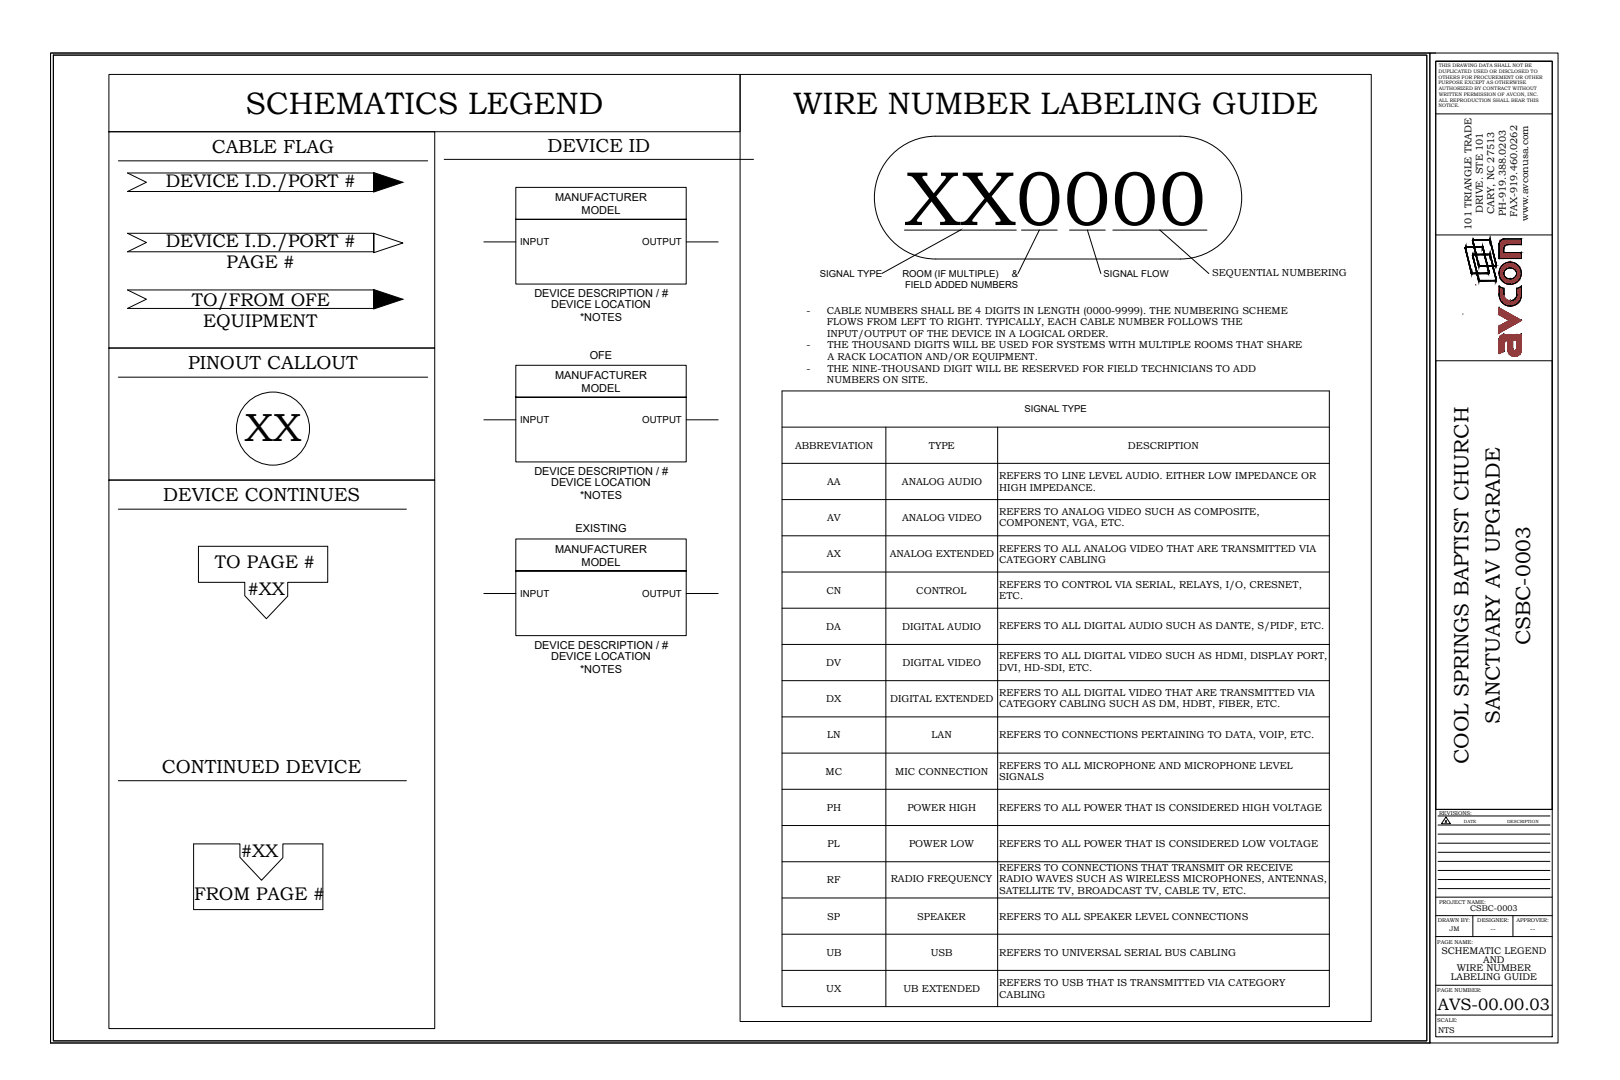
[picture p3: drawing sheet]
<svg xmlns="http://www.w3.org/2000/svg" width="914mm" height="610mm" viewBox="0 0 914 610" stroke-linecap="round" stroke-linejoin="round" font-family="sans-serif">
<!-- layer: 0 -->
<g fill="none" stroke="#000" stroke-width=".56">
<path d="M29 30h778v559h-778zM30 31h775v557h-775zM211 98v10M291 106h96v18h-96h96v36h-96zM211 132l16 5-16 6v-11v10M511 130h63M542 130l-44 24M577 130h20M587 130l-12 24M604 130h20M614 130l7 24M628 130h53"/>
<path d="M655 130l27 24M211 164v10M291 206h96v18h-96h96v37h-96zM273 237h18M387 237h18M441 221h309v347h-309zM441 241h309M500 241v327M563 241v327M441 262h309M441 282h309M112 308h73v21h-23v8l-12 12-12-13v-7h-26z"/>
<path d="M291 304h96v18h-96h96v37h-96zM441 302h309M273 335h18M387 335h18M441 323h309M441 343h309M441 364h309M441 384h309M441 405h309M441 425h309M441 446h309M109 476h26v8l13 13 12-13v-8h22v37h-73z"/>
<path d="M441 466h309M816 461l3 4h-5zM441 486h309M441 507h309M441 527h309M441 548h309"/>
<circle cx="154" cy="242" r="21"/>
</g>
<!-- layer: INDEX_BORD -->
<path d="M61 42h357v32h-357zM418 42h356v535h-356zM61 74h184v122h-184zM61 196h184v75h-184zM61 271h184v310h-184z" fill="none" stroke="#000" stroke-width=".56"/>
<!-- layer: AV-TEXT -->
<path d="M504 87a35 35 0 0 1 24-10h138a35 35 0 0 1 35 35 35 35 0 0 1-35 34h-138a35 35 0 0 1-32-21 35 35 0 0 1 8-38zM816 463l1 1M817 463l-1 1" fill="none" stroke="#000" stroke-width=".56"/>
<!-- layer: 0 -->
<path d="M211 97l16 6-16 5zM211 163l16 6-16 5z" fill="#000" stroke="#000" stroke-width=".56"/>
<!-- layer: AV-NOTE -->
<path d="M72 98h139v10h-139l11-5zM211 132h-139l11 5-11 5h139M211 132v10M72 164h139v10h-139l11-5z" fill="none" stroke="#000" stroke-width=".56"/>
<!-- layer: INDEX_TEXT -->
<path d="M67 91h174M251 90h174M67 213h174M67 287h162M67 441h162" fill="none" stroke="#000" stroke-width=".56"/>
<!-- layer: AV-CABLE-CNTRL -->
<g fill="none" stroke="#000" stroke-width=".56">
<path d="M273 137h18M387 137h18M828 139l-1 1M828 140h-1M828 140h.1M828 139h.1M828 139h9M828 140h9M831 136h.1M831 136l3 14M831 136l4 14M832 135l-1 1"/>
<path d="M832 136h-1M832 136h.1M832 135h.1M832 135h9M832 136h9M837 139v1M837 140h.1M837 139h.1M837 140l3 14M837 140l4 14M841 135v1M841 136h.1"/>
<path d="M841 135h.1M841 136l3 14M841 136l4 14M846 138h.1M859 138h-8l-2 1v1M859 138v-3v3M859 135h-10l-2 1-1 2M827 140h.1M827 140l3 14M827 140l4 14M830 154h1M830 154h.1"/>
<path d="M831 154h.1M831 154h9M831 144h.1M831 144l3 14M831 144l4 14M832 143l-1 1M832 144h-1M832 144h.1M832 144h9M834 158l1 1M834 150h1M834 158h.1"/>
<path d="M834 150h.1M835 158h.1M835 150h.1M835 159h.1M835 159h9M835 158h9M835 150h9M840 154h.1M841 154h.1M841 154h-1M841 143v1M841 144h.1"/>
<path d="M841 144l3 14M841 144l4 14M844 158h.1M844 159h.1M844 150h.1M845 158l-1 1M845 150h-1M845 158h.1M845 150h.1M846 146h13h-13M846 146v-8v8M846 154h.1"/>
<path d="M849 143h10v3v-3zM849 140v3v-3M849 143h.1M849 140h.1M849 154h.1M850 152a3 3 0 0 1 5 0 3 3 0 0 1-2 5 3 3 0 0 1-4-1 3 3 0 0 1 1-4zM852 148h.1M852 151h.1M852 158h.1M856 154h.1M859 154h.1M859 146h.1"/>
<path d="M859 143h.1M846 178l6 3-6-3M846 174l13 7-13-7M846 178h.1M846 174h.1M846 174v4M846 162h.1M846 162v5M846 162l3 1M846 167h.1M846 166a6 6 0 0 0 6 7M848 171h.1"/>
<path d="M849 163h.1M849 163v3M849 166a3 3 0 0 0 3 4M849 166h.1M849 166v-3l-3-1v5M850 169h.1M852 160h.1M852 170h.1M852 173h.1M855 169h.1M856 166a3 3 0 0 1-4 4M856 166h.1"/>
<path d="M856 166v-3l3-1v4M856 163h.1M856 163v3M857 171h.1M859 166a6 6 0 0 1-7 7M859 166h.1M859 162h.1M859 162l-3 1M859 162v4M846 192h.1M846 199h.1M846 199v-7v7"/>
<path d="M846 184l6-3-6 3v4M846 184v4l13-7-13 7M846 184h.1M846 188h.1M849 189l-2 1-1 2M849 189h.1M849 189h10M851 197a4 4 0 0 0 4 4 4 4 0 0 0 4-4M851 192l-2 1v5l-3 1M851 192v5v-5M852 181h.1M854 192h2v5a1.2 1.2 0 0 1-1 1 1.2 1.2 0 0 1-1-1z"/>
<path d="M859 189h.1M859 189v8v-8M859 181h.1"/>
<circle cx="852" cy="154" r="6"/>
</g>
<!-- layer: AV-BORDER -->
<g fill="none" stroke="#000" stroke-width=".56">
<path d="M807 30h72v559h-72zM810 30h-781v559h778M810 35h66v550h-66zM810 35h66v422h-66zM810 35h66M810 64h66M810 133h66M810 204h66v253h-66zM812 466h63M812 461h63M812 471h63M812 476h63"/>
<path d="M812 481h63M812 486h63M812 491h63M812 496h63M810 517h66M810 506h66M812 502h63M831 517v12M854 517v12M810 529h66M810 556h66M810 573h66"/>
</g>
<!-- layer: AV-CABLE-CNTRL -->
<g fill="#000" stroke="#000" stroke-width=".56">
<circle cx="827" cy="140" r=".1"/>
<circle cx="828" cy="139" r=".1"/>
<circle cx="831" cy="135" r=".1"/>
<circle cx="831" cy="136" r=".1"/>
<circle cx="832" cy="135" r=".1"/>
<circle cx="837" cy="140" r=".1"/>
<circle cx="841" cy="136" r=".1"/>
<circle cx="841" cy="135" r=".1"/>
<circle cx="847" cy="136" r=".1"/>
<circle cx="849" cy="135" r=".1"/>
<circle cx="849" cy="139" r=".1"/>
<circle cx="851" cy="138" r=".1"/>
<circle cx="859" cy="138" r=".1"/>
<circle cx="859" cy="135" r=".1"/>
<circle cx="831" cy="154" r=".1"/>
<circle cx="831" cy="144" r=".1"/>
<circle cx="832" cy="144" r=".1"/>
<circle cx="835" cy="150" r=".1"/>
<circle cx="835" cy="158" r=".1"/>
<circle cx="840" cy="154" r=".1"/>
<circle cx="841" cy="144" r=".1"/>
<circle cx="844" cy="158" r=".1"/>
<circle cx="844" cy="150" r=".1"/>
<circle cx="845" cy="150" r=".1"/>
<circle cx="845" cy="158" r=".1"/>
<circle cx="846" cy="146" r=".1"/>
<circle cx="849" cy="140" r=".1"/>
<circle cx="849" cy="143" r=".1"/>
<circle cx="849" cy="166" r=".1"/>
<circle cx="852" cy="173" r=".1"/>
<circle cx="856" cy="166" r=".1"/>
<circle cx="846" cy="199" r=".1"/>
<circle cx="847" cy="190" r=".1"/>
<circle cx="849" cy="198" r=".1"/>
<circle cx="849" cy="189" r=".1"/>
<circle cx="849" cy="194" r=".1"/>
<circle cx="849" cy="193" r=".1"/>
<circle cx="851" cy="197" r=".1"/>
<circle cx="851" cy="192" r=".1"/>
<circle cx="854" cy="197" r=".1"/>
<circle cx="854" cy="192" r=".1"/>
<circle cx="854" cy="198" r=".1"/>
<circle cx="855" cy="198" r=".1"/>
<circle cx="856" cy="192" r=".1"/>
<circle cx="856" cy="197" r=".1"/>
<circle cx="859" cy="197" r=".1"/>
<circle cx="853" cy="201" r=".1"/>
<circle cx="857" cy="201" r=".1"/>
</g>
<g fill="#ed1f24" stroke="#ed1f24" stroke-width=".56">
<path d="M846 154v1z"/>
<path d="M846 162v3z"/>
<path d="M859 154v1z"/>
<path d="M846 138v8zM846 138v8z"/>
<path d="M846 192v7zM846 192v7z"/>
<path d="M846 137v9zM846 137v9z"/>
<path d="M846 162v3zM846 162v5z"/>
<path d="M846 191v8zM846 191v8z"/>
<path d="M846 162v5zM846 162v5z"/>
<path d="M846 153v2zM846 153v3z"/>
<path d="M846 137v9zM846 137v9z"/>
<path d="M846 191v8zM846 191v8z"/>
<path d="M846 162v5zM846 162v6z"/>
<path d="M846 152v4zM846 152v4z"/>
<path d="M847 137l-1 9zM847 137l-1 9z"/>
<path d="M847 191l-1 8zM847 191l-1 8z"/>
<path d="M846 162v6zM847 162v7z"/>
<path d="M847 151l-1 5zM847 151v6z"/>
<path d="M847 136v10zM847 136v10z"/>
<path d="M847 190v9zM847 190v9z"/>
<path d="M847 162v7zM847 162v7z"/>
<path d="M847 136v10zM847 136v10z"/>
<path d="M847 151v6zM847 151v7z"/>
<path d="M847 190v9zM847 190v9z"/>
<path d="M847 162v7zM847 162v8z"/>
<path d="M847 136v10v-11zM847 135v11z"/>
<path d="M847 190v9v-10zM847 189v10z"/>
<path d="M848 150l-1 8zM848 150v8h-1z"/>
<path d="M847 162v8l1-8zM848 162v8h-1z"/>
<path d="M847 135v11l1-11zM848 135v11h-1z"/>
<path d="M847 189v10l1-10zM848 189v10h-1z"/>
<path d="M848 150v8zM848 150v9v-1z"/>
<path d="M848 162v8v-7zM848 163v8v-1z"/>
<path d="M848 135v11v-11zM848 135v11z"/>
<path d="M848 189v10v-10zM848 189v10z"/>
<path d="M848 150v9l1-10zM849 149v10h-1z"/>
<path d="M848 163v8l1-8zM849 163v8h-1z"/>
<path d="M848 135v11l1-11zM849 135v11h-1z"/>
<path d="M849 149v10zM849 149v10z"/>
<path d="M848 189v10l1-10zM849 189v9l-1 1z"/>
<path d="M849 135v5zM849 135v5z"/>
<path d="M849 149v5zM849 149v5z"/>
<path d="M849 154v5zM849 155v4z"/>
<path d="M849 189v5zM849 189v5z"/>
<path d="M849 163v8zM849 163v9z"/>
<path d="M849 163v9zM849 166v6zM849 166v6zM849 166v6z"/>
<path d="M849 166v6zM849 167v5z"/>
<path d="M849 135v5zM849 135v5z"/>
<path d="M849 149v5zM849 149v5z"/>
<path d="M849 155v4zM849 155v4z"/>
<path d="M849 189v5zM849 189v5z"/>
<path d="M849 167v5zM849 167v5z"/>
<path d="M849 149v4zM849 149v4z"/>
<path d="M849 155v4zM849 156v4z"/>
<path d="M849 135v5zM849 135v5z"/>
<path d="M849 189v5zM849 189v5z"/>
<path d="M849 167v5zM849 168v4z"/>
<path d="M849 149v4zM849 149v4z"/>
<path d="M849 156v4zM849 156v4z"/>
<path d="M849 168v4zM849 168v4z"/>
<path d="M849 135v4zM849 135v4z"/>
<path d="M849 189v4zM849 189v4z"/>
<path d="M849 168v4zM849 168v4z"/>
<path d="M849 149v4zM849 149v4z"/>
<path d="M849 156v4zM849 156v4z"/>
<path d="M849 135v4zM850 135l-1 4z"/>
<path d="M849 189v4zM850 189l-1 4z"/>
<path d="M849 168v4zM850 169v3z"/>
<path d="M849 149v4zM850 149l-1 4z"/>
<path d="M849 156v4zM850 156v4z"/>
<path d="M850 149v3zM850 149v3z"/>
<path d="M850 156v4zM850 157v3z"/>
<path d="M850 169v3zM850 169v3z"/>
<path d="M850 135v4zM850 135v4z"/>
<path d="M850 189v4zM850 189v4z"/>
<path d="M850 169v3zM850 169v3z"/>
<path d="M850 149v3v-4zM850 148v4z"/>
<path d="M850 157v3v-3zM850 157v3z"/>
<path d="M850 135v3zM850 135v3z"/>
<path d="M850 189v3zM850 189v3z"/>
<path d="M850 148v4zM850 148v4z"/>
<path d="M850 157v3zM850 157v3z"/>
<path d="M850 169v3zM850 169v3z"/>
<path d="M850 169v3zM850 169v3z"/>
<path d="M850 148v4zM851 148l-1 4z"/>
<path d="M850 157v3zM851 157v3z"/>
<path d="M850 135v3zM851 135l-1 3z"/>
<path d="M850 189v3zM851 189l-1 3z"/>
<path d="M850 169v3l1-2zM851 170v3l-1-1z"/>
<path d="M851 148v4v-4zM851 148v3v1z"/>
<path d="M851 157v3v-3zM851 157v3z"/>
<path d="M851 148v3zM851 148v3z"/>
<path d="M851 157v3zM851 157v3z"/>
<path d="M851 135v3v-3zM851 135v3z"/>
<path d="M851 170v3zM851 170v3z"/>
<path d="M851 189v3v-3zM851 189v3z"/>
<path d="M851 189v8zM851 189v9z"/>
<path d="M851 189v9zM851 189v9z"/>
<path d="M851 170v3zM851 170v3z"/>
<path d="M851 189v9zM851 189v10z"/>
<path d="M851 148v3l1-3zM852 148v3h-1z"/>
<path d="M851 157v3l1-3zM852 157v3h-1z"/>
<path d="M852 148v3zM852 148v3z"/>
<path d="M852 157v3zM852 157v3z"/>
<path d="M851 189v10zM852 189v10z"/>
<path d="M851 170v3zM852 170v3z"/>
<path d="M846 174v4l6-1zM846 178l6-1v4z"/>
<path d="M846 184v4l6-7zM852 181v4l-6 3z"/>
<path d="M852 177v4zM852 177v4z"/>
<path d="M852 181v4zM852 181v4z"/>
<path d="M852 170v3zM852 170v3z"/>
<path d="M852 189v10zM852 189v11z"/>
<path d="M852 148v3v-3zM852 148v3z"/>
<path d="M852 157v3v-2zM852 158v2z"/>
<path d="M852 148v3zM852 148v3z"/>
<path d="M852 158v2zM852 158v2z"/>
<path d="M852 189v11zM852 189v11z"/>
<path d="M852 170v3v-3zM852 170v3zM852 170v3zM852 170v3z"/>
<path d="M852 148v3zM853 148l-1 3z"/>
<path d="M852 158v2zM853 158l-1 2z"/>
<path d="M852 189v11l1-11zM853 189v12l-1-1z"/>
<path d="M852 170v3l1-3zM853 170v3h-1z"/>
<path d="M853 148v3v-3zM853 148v3z"/>
<path d="M853 158v2v-3zM853 157v3z"/>
<path d="M853 170v3zM853 170v3z"/>
<path d="M853 148v3zM853 148v3z"/>
<path d="M853 157v3zM853 157v3z"/>
<path d="M853 189v12v-12zM853 189v12z"/>
<path d="M853 170v3zM854 170l-1 3z"/>
<path d="M853 148v3l1-3zM854 148v3h-1z"/>
<path d="M853 157v3l1-3zM854 157v3h-1z"/>
<path d="M853 189v12l1-12zM854 189v12h-1z"/>
<path d="M854 197v4zM854 197v4z"/>
<path d="M854 148v3zM854 148v3z"/>
<path d="M854 157v3zM854 157v3z"/>
<path d="M854 197v4zM854 197v4z"/>
<path d="M854 197v4zM854 197v4z"/>
<path d="M854 170v3zM854 170v3z"/>
<path d="M854 197v4zM854 197v4z"/>
<path d="M854 170v3zM854 170v3z"/>
<path d="M854 197v4zM854 198v3z"/>
<path d="M854 198v3zM854 198v3z"/>
<path d="M854 148v3v-3zM854 148v4v-1z"/>
<path d="M854 157v3v-3zM854 157v3z"/>
<path d="M854 198v3zM854 198v3z"/>
<path d="M854 198v3zM854 198v3z"/>
<path d="M854 148v4zM854 148v4z"/>
<path d="M854 157v3zM854 157v3z"/>
<path d="M854 170v3v-4zM854 169v3v1z"/>
<path d="M854 169v3zM855 169l-1 3z"/>
<path d="M854 198v3zM855 198v3z"/>
<path d="M854 148v4zM855 148v4z"/>
<path d="M854 157v3zM855 157l-1 3z"/>
<path d="M855 198v3zM855 198v3z"/>
<path d="M855 198v3zM855 198v3z"/>
<path d="M855 169v3v-3zM855 169v3z"/>
<path d="M855 198v3zM855 198v3z"/>
<path d="M855 148v4v-3zM855 149v3z"/>
<path d="M855 157v3v-3zM855 157v3z"/>
<path d="M855 149v3zM855 149v3z"/>
<path d="M855 157v3zM855 156v4z"/>
<path d="M855 169v3zM855 169v3z"/>
<path d="M855 198v3zM855 198v3z"/>
<path d="M855 169v3zM855 169v3z"/>
<path d="M855 149v3zM855 149v4z"/>
<path d="M855 156v4zM855 156v4z"/>
<path d="M855 198v3zM855 198v3z"/>
<path d="M855 198v3zM855 198v3z"/>
<path d="M856 168l-1 4zM856 168l-1 4z"/>
<path d="M855 198v3zM856 198l-1 3z"/>
<path d="M855 149v4zM856 149v4z"/>
<path d="M856 156l-1 4zM856 156l-1 4z"/>
<path d="M856 149v4zM856 149v4z"/>
<path d="M856 156v4zM856 156v4z"/>
<path d="M856 198v3zM856 198v3z"/>
<path d="M856 168v4zM856 168v4z"/>
<path d="M856 168v4zM856 168v4z"/>
<path d="M856 149v4zM856 149v4z"/>
<path d="M856 155v5zM856 155v5z"/>
<path d="M856 197v4zM856 197v4z"/>
<path d="M856 197v4zM856 197v4z"/>
<path d="M856 197v4zM856 197v4z"/>
<path d="M856 149v4zM856 149v5z"/>
<path d="M856 155v4zM856 155v4z"/>
<path d="M856 167v5zM856 167v5z"/>
<path d="M856 149v5zM856 149v5z"/>
<path d="M856 154v5zM856 154v5z"/>
<path d="M856 197v4zM856 197v4z"/>
<path d="M854 189v3l2-3zM856 189v3h-2z"/>
<path d="M856 197v4zM856 197v4z"/>
<path d="M856 167v5zM856 167v5z"/>
<path d="M856 166v6zM856 166v6zM856 166v6zM856 166v6z"/>
<path d="M856 149v10zM856 149v10z"/>
<path d="M856 163v9zM856 163v9z"/>
<path d="M856 189v12v-12zM856 189v12z"/>
<path d="M856 149v10l1-9zM857 150v9h-1z"/>
<path d="M856 163v8l1-8zM857 163v8h-1z"/>
<path d="M856 189v12l1-12zM857 189v12h-1z"/>
<path d="M857 150v9v-9zM857 150v8v1z"/>
<path d="M857 163v8v-9zM857 162v8v1z"/>
<path d="M857 189v12v-12zM857 189v11v1z"/>
<path d="M857 150v8l1-7zM858 151l-1 7z"/>
<path d="M857 189v11zM858 189l-1 11z"/>
<path d="M857 162v8l1-8zM858 162l-1 8z"/>
<path d="M858 151v7zM858 151v7z"/>
<path d="M858 189v11zM858 189v11z"/>
<path d="M858 162v8zM858 162v8z"/>
<path d="M858 151v6zM858 152v5z"/>
<path d="M858 189v10zM858 189v10z"/>
<path d="M858 162v7zM858 162v7z"/>
<path d="M858 152v4zM859 153l-1 3z"/>
<path d="M858 189v10zM859 189l-1 10z"/>
<path d="M858 162v7zM859 162l-1 7z"/>
<path d="M859 153v3zM859 154v2z"/>
<path d="M859 189v9zM859 189v9z"/>
<path d="M851 135v3l8-3zM851 138l8-3v3z"/>
<path d="M852 177v8l7-4zM852 185l7-4z"/>
<path d="M859 189v9zM859 189v9z"/>
<path d="M849 143v3l10-3zM849 146l10-3v3z"/>
<path d="M859 162v6zM859 162v6z"/>
<path d="M859 162v5zM859 162v5z"/>
</g>
<path d="M826 178h.1M833 161h.1M849 166a3 3 0 0 0 3 4" fill="none" stroke="#ed1f24" stroke-width=".56"/>
<!-- layer: AV-TEXT -->
<g fill="#000" stroke="#000" stroke-width=".56">
<path d="M827 140v1zM832 138v1zM832 140v1zM837 139v1zM837 140v1zM841 135v1zM827 139v2zM831 153v1zM831 144v1zM833 142v2zM833 144v1zM834 153v1z"/>
<path d="M834 154v1zM835 157v1zM835 149v1zM835 158v1zM838 142v2zM838 144v1zM839 149v1zM839 150l1 1zM840 153v1zM841 154h-1zM841 144v1zM842 149v1z"/>
<path d="M843 150v1zM845 157v1zM845 149v1z"/>
<path d="M827 140v1zM827 140v1z"/>
<path d="M827 140v1zM827 139v2zM827 139v2z"/>
<path d="M827 139v1zM827 139v1z"/>
<path d="M827 140v1zM827 140v1z"/>
<path d="M827 139v1zM827 139v1z"/>
<path d="M827 139v1zM827 139v1z"/>
<path d="M827 139v1zM827 139v1z"/>
<path d="M828 139h4zM828 140l4-1z"/>
<path d="M831 135v1zM831 135v1z"/>
<path d="M831 135v1zM831 135v2z"/>
<path d="M831 135v2zM831 135v2z"/>
<path d="M831 135v2zM831 135v2z"/>
<path d="M831 135v1zM831 135v1z"/>
<path d="M831 136v1zM831 136v1z"/>
<path d="M831 136v1zM831 136v1z"/>
<path d="M831 135v1zM831 135v1z"/>
<path d="M831 136l1 2zM831 137l1 2z"/>
<path d="M831 135v1zM831 135v1z"/>
<path d="M831 135v1zM831 135v1z"/>
<path d="M832 135h9zM832 136l9-1z"/>
<path d="M832 138v1zM832 138v1z"/>
<path d="M832 140v1zM832 140v1z"/>
<path d="M832 140l1 2zM832 141l1 3z"/>
<path d="M832 139h5zM832 140l5-1z"/>
<path d="M837 139v1zM837 139v1z"/>
<path d="M837 139v1zM837 139v1z"/>
<path d="M837 140v1zM837 140v1z"/>
<path d="M837 140v1zM837 140v1z"/>
<path d="M837 140l1 2zM837 141l1 3z"/>
<path d="M841 135v1zM841 135v1z"/>
<path d="M841 135v1zM841 135v1z"/>
<path d="M841 135v1zM841 135v1z"/>
<path d="M841 135v1zM841 136v1z"/>
<path d="M841 136v1zM841 136v1z"/>
<path d="M841 136v1zM841 136v1z"/>
<path d="M841 136l3 12zM841 137l3 13z"/>
<path d="M827 140v1zM827 140v1z"/>
<path d="M827 140l3 13zM827 141l3 13z"/>
<path d="M830 153v1zM830 153v1z"/>
<path d="M830 153v1zM830 153v1z"/>
<path d="M830 153v1zM831 153v1z"/>
<path d="M831 154h3zM831 154h3z"/>
<path d="M831 144v1zM831 144v1z"/>
<path d="M831 144v1zM831 144v1z"/>
<path d="M831 144v1zM831 144v1z"/>
<path d="M831 144v1zM831 144v1z"/>
<path d="M831 144l3 9zM831 145l3 9z"/>
<path d="M832 144h1zM832 144h1z"/>
<path d="M833 143v1zM833 143v1z"/>
<path d="M833 144v1zM833 144v1z"/>
<path d="M833 144l1 5zM833 145l1 5z"/>
<path d="M833 144h5zM833 144h5z"/>
<path d="M834 153v1zM834 153v1z"/>
<path d="M834 154v1zM834 154v2z"/>
<path d="M834 154v3zM834 156v2z"/>
<path d="M834 149v1zM835 149v1z"/>
<path d="M834 157v1zM835 157v1z"/>
<path d="M834 154h6zM834 154h6z"/>
<path d="M835 149v1zM835 149v1z"/>
<path d="M835 157v1zM835 157v1z"/>
<path d="M835 149v1zM835 149v1z"/>
<path d="M835 158v1zM835 158v1z"/>
<path d="M835 150h3zM835 150h3z"/>
<path d="M835 158h9zM835 159l9-1z"/>
<path d="M838 143v1zM838 143v1z"/>
<path d="M838 144v1zM838 144v1z"/>
<path d="M838 144h1zM838 144h1z"/>
<path d="M838 144l1 5zM838 145l1 5z"/>
<path d="M838 150h1zM838 150h1z"/>
<path d="M839 149v1zM839 149l1 1z"/>
<path d="M839 144h2zM839 144h2z"/>
<path d="M840 150v1zM840 150v2z"/>
<path d="M840 150v2zM840 151v2z"/>
<path d="M840 151v2zM840 153v1z"/>
<path d="M840 150h1zM840 150h1z"/>
<path d="M840 153v1zM840 153v1z"/>
<path d="M840 153v1zM840 153v1z"/>
<path d="M840 153v1zM840 153v1z"/>
<path d="M840 153v1zM840 153v1z"/>
<path d="M840 153v1zM840 153v1z"/>
<path d="M841 144v1zM841 144v1z"/>
<path d="M841 144v1zM841 144v1z"/>
<path d="M841 144v1zM841 144v1z"/>
<path d="M841 144l1 5zM841 145l1 5z"/>
<path d="M841 150h1zM841 150h1z"/>
<path d="M843 149l-1 1zM843 149v1z"/>
<path d="M843 150v1zM843 150v2z"/>
<path d="M843 150h1zM843 150h1z"/>
<path d="M843 150l1 7zM843 152l1 6z"/>
<path d="M844 158v1zM844 158v1z"/>
<path d="M844 158v1zM844 158v1z"/>
<path d="M844 148v2zM844 148v2z"/>
<path d="M844 157v1zM844 157v1z"/>
<path d="M844 158v1zM844 158v1z"/>
<path d="M844 148v2zM844 148v2z"/>
<path d="M844 157v1zM844 157v1z"/>
<path d="M844 148v2zM844 148v2z"/>
<path d="M844 157v1zM844 157v1z"/>
<path d="M844 148v2zM844 149v1z"/>
<path d="M844 157v1zM844 157v1z"/>
<path d="M844 149v1zM845 149l-1 1z"/>
<path d="M844 157v1zM845 157l-1 1z"/>
<path d="M845 149v1zM845 149v1z"/>
</g>
<text font-size="43.4" x="511" y="127">XX0000</text>
<text font-size="22.1" x="138" y="249">XX</text>
<g font-size="17.4">
<text x="139" y="64">SCHEMATICS LEGEND</text>
<text x="448" y="64">WIRE NUMBER LABELING GUIDE</text>
</g>
<g font-size="11.7">
<text x="864" y="364" transform="rotate(-90 864 364)">CSBC-0003</text>
<text x="847" y="409" transform="rotate(-90 847 409)">SANCTUARY AV UPGRADE</text>
<text x="829" y="431" transform="rotate(-90 829 431)">COOL SPRINGS BAPTIST CHURCH</text>
</g>
<g font-size="10.6">
<text x="120" y="86">CABLE FLAG</text>
<text x="309" y="86">DEVICE ID</text>
<text x="106" y="208">PINOUT CALLOUT</text>
<text x="92" y="283">DEVICE CONTINUES</text>
<text x="91" y="436">CONTINUED DEVICE</text>
</g>
<g font-size="10.3">
<text x="94" y="105">DEVICE I.D./PORT #</text>
<text x="94" y="139">DEVICE I.D./PORT #</text>
<text x="128" y="151">PAGE #</text>
<text x="108" y="173">TO/FROM OFE</text>
<text x="115" y="185">EQUIPMENT</text>
<text x="121" y="321">TO PAGE #</text>
<text x="140" y="336">#XX</text>
<text x="136" y="484">#XX</text>
<text x="110" y="508">FROM PAGE #</text>
</g>
<text font-size="9.3" x="812" y="570">AVS-00.00.03</text>
<g font-size="6.2">
<text x="313" y="114">MANUFACTURER</text>
<text x="328" y="121">MODEL</text>
<text x="302" y="168">DEVICE DESCRIPTION / #</text>
<text x="311" y="174">DEVICE LOCATION</text>
<text x="327" y="181">*NOTES</text>
<text x="333" y="202">OFE</text>
<text x="313" y="214">MANUFACTURER</text>
<text x="328" y="221">MODEL</text>
<text x="302" y="268">DEVICE DESCRIPTION / #</text>
<text x="311" y="274">DEVICE LOCATION</text>
<text x="327" y="282">*NOTES</text>
<text x="325" y="300">EXISTING</text>
<text x="313" y="312">MANUFACTURER</text>
<text x="328" y="319">MODEL</text>
<text x="302" y="366">DEVICE DESCRIPTION / #</text>
<text x="311" y="372">DEVICE LOCATION</text>
<text x="327" y="380">*NOTES</text>
</g>
<g font-size="5.6">
<text x="837" y="120" transform="rotate(-90 837 120)">DRIVE. STE 101</text>
<text x="843" y="121" transform="rotate(-90 843 121)">CARY, NC 27513</text>
<text x="850" y="122" transform="rotate(-90 850 122)">PH-919.388.0203</text>
<text x="856" y="123" transform="rotate(-90 856 123)">FAX-919.460.0262</text>
<text x="863" y="125" transform="rotate(-90 863 125)">www.avconusa.com</text>
<text x="830" y="130" transform="rotate(-90 830 130)">101 TRIANGLE TRADE</text>
<text x="684" y="156">SEQUENTIAL NUMBERING</text>
<text x="455" y="177">-</text>
<text x="467" y="177">CABLE NUMBERS SHALL BE 4 DIGITS IN LENGTH (0000-9999). THE NUMBERING SCHEME</text>
<text x="467" y="183">FLOWS FROM LEFT TO RIGHT. TYPICALLY, EACH CABLE NUMBER FOLLOWS THE</text>
<text x="467" y="190">INPUT/OUTPUT OF THE DEVICE IN A LOGICAL ORDER.</text>
<text x="455" y="197">-</text>
<text x="467" y="197">THE THOUSAND DIGITS WILL BE USED FOR SYSTEMS WITH MULTIPLE ROOMS THAT SHARE</text>
<text x="467" y="203">A RACK LOCATION AND/OR EQUIPMENT.</text>
<text x="455" y="210">-</text>
<text x="467" y="210">THE NINE-THOUSAND DIGIT WILL BE RESERVED FOR FIELD TECHNICIANS TO ADD</text>
<text x="467" y="216">NUMBERS ON SITE.</text>
<text x="449" y="253">ABBREVIATION</text>
<text x="524" y="253">TYPE</text>
<text x="637" y="253">DESCRIPTION</text>
<text x="467" y="274">AA</text>
<text x="509" y="274">ANALOG AUDIO</text>
<text x="564" y="270">REFERS TO LINE LEVEL AUDIO. EITHER LOW IMPEDANCE OR</text>
<text x="564" y="277">HIGH IMPEDANCE.</text>
<text x="564" y="290">REFERS TO ANALOG VIDEO SUCH AS COMPOSITE,</text>
<text x="467" y="294">AV</text>
<text x="509" y="294">ANALOG VIDEO</text>
<text x="564" y="297">COMPONENT, VGA, ETC.</text>
<text x="564" y="311">REFERS TO ALL ANALOG VIDEO THAT ARE TRANSMITTED VIA</text>
<text x="467" y="315">AX</text>
<text x="502" y="315">ANALOG EXTENDED</text>
<text x="564" y="318">CATEGORY CABLING</text>
<text x="466" y="335">CN</text>
<text x="517" y="335">CONTROL</text>
<text x="564" y="332">REFERS TO CONTROL VIA SERIAL, RELAYS, I/O, CRESNET,</text>
<text x="564" y="338">ETC.</text>
<text x="466" y="355">DA</text>
<text x="509" y="355">DIGITAL AUDIO</text>
<text x="564" y="355">REFERS TO ALL DIGITAL AUDIO SUCH AS DANTE, S/PIDF, ETC.</text>
<text x="466" y="376">DV</text>
<text x="509" y="376">DIGITAL VIDEO</text>
<text x="564" y="372">REFERS TO ALL DIGITAL VIDEO SUCH AS HDMI, DISPLAY PORT,</text>
<text x="564" y="379">DVI, HD-SDI, ETC.</text>
<text x="564" y="393">REFERS TO ALL DIGITAL VIDEO THAT ARE TRANSMITTED VIA</text>
<text x="466" y="396">DX</text>
<text x="502" y="396">DIGITAL EXTENDED</text>
<text x="564" y="399">CATEGORY CABLING SUCH AS DM, HDBT, FIBER, ETC.</text>
<text x="467" y="417">LN</text>
<text x="526" y="417">LAN</text>
<text x="564" y="416">REFERS TO CONNECTIONS PERTAINING TO DATA, VOIP, ETC.</text>
<text x="466" y="437">MC</text>
<text x="505" y="437">MIC CONNECTION</text>
<text x="564" y="434">REFERS TO ALL MICROPHONE AND MICROPHONE LEVEL</text>
<text x="564" y="440">SIGNALS</text>
<text x="467" y="458">PH</text>
<text x="512" y="458">POWER HIGH</text>
<text x="564" y="458">REFERS TO ALL POWER THAT IS CONSIDERED HIGH VOLTAGE</text>
<text x="467" y="478">PL</text>
<text x="513" y="478">POWER LOW</text>
<text x="564" y="478">REFERS TO ALL POWER THAT IS CONSIDERED LOW VOLTAGE</text>
<text x="564" y="492">REFERS TO CONNECTIONS THAT TRANSMIT OR RECEIVE</text>
<text x="467" y="499">RF</text>
<text x="503" y="498">RADIO FREQUENCY</text>
<text x="564" y="498">RADIO WAVES SUCH AS WIRELESS MICROPHONES, ANTENNAS,</text>
<text x="564" y="505">SATELLITE TV, BROADCAST TV, CABLE TV, ETC.</text>
<text x="467" y="519">SP</text>
<text x="518" y="519">SPEAKER</text>
<text x="564" y="519">REFERS TO ALL SPEAKER LEVEL CONNECTIONS</text>
<text x="466" y="539">UB</text>
<text x="525" y="539">USB</text>
<text x="564" y="539">REFERS TO UNIVERSAL SERIAL BUS CABLING</text>
<text x="564" y="557">REFERS TO USB THAT IS TRANSMITTED VIA CATEGORY</text>
<text x="466" y="560">UX</text>
<text x="510" y="560">UB EXTENDED</text>
<text x="564" y="563">CABLING</text>
</g>
<g font-size="5.5">
<text x="294" y="138">INPUT</text>
<text x="362" y="138">OUTPUT</text>
<text x="294" y="239">INPUT</text>
<text x="362" y="239">OUTPUT</text>
<text x="294" y="337">INPUT</text>
<text x="362" y="337">OUTPUT</text>
</g>
<g font-size="5.4">
<text x="463" y="156">SIGNAL TYPE</text>
<text x="509" y="156">ROOM (IF MULTIPLE)</text>
<text x="571" y="156">&amp;</text>
<text x="623" y="156">SIGNAL FLOW</text>
<text x="511" y="163">FIELD ADDED NUMBERS</text>
<text x="578" y="233">SIGNAL TYPE</text>
<text x="814" y="538">SCHEMATIC LEGEND</text>
<text x="837" y="543">AND</text>
<text x="822" y="548">WIRE NUMBER</text>
<text x="819" y="553">LABELING GUIDE</text>
</g>
<g font-size="4.7">
<text x="830" y="514">CSBC-0003</text>
<text x="812" y="583">NTS</text>
</g>
<g font-size="3.7">
<text x="818" y="526">JM</text>
<text x="841" y="526">--</text>
<text x="864" y="526">--</text>
</g>
<g font-size="3.1">
<text x="812" y="460">REVISIONS:</text>
<text x="812" y="510">PROJECT NAME:</text>
<text x="812" y="520">DRAWN BY:</text>
<text x="834" y="520">DESIGNER:</text>
<text x="856" y="520">APPROVER:</text>
<text x="811" y="533">PAGE NAME:</text>
<text x="811" y="560">PAGE NUMBER:</text>
<text x="811" y="577">SCALE:</text>
</g>
<g font-size="2.8">
<text x="812" y="41">DUPLICATED USED OR DISCLOSED TO</text>
<text x="812" y="38">THIS DRAWING DATA SHALL NOT BE</text>
<text x="812" y="44">OTHERS FOR PROCUREMENT OR OTHER</text>
<text x="812" y="48">PURPOSE EXCEPT AS OTHERWISE</text>
<text x="812" y="51">AUTHORIZED BY CONTRACT WITHOUT</text>
<text x="812" y="54">WRITTEN PERMISSION OF AVCON, INC.</text>
<text x="812" y="57">ALL REPRODUCTION SHALL BEAR THIS</text>
<text x="812" y="61">NOTICE.</text>
</g>
<g font-size="2.5">
<text x="826" y="465">DATE</text>
<text x="851" y="465">DESCRIPTION</text>
</g>
</svg>
